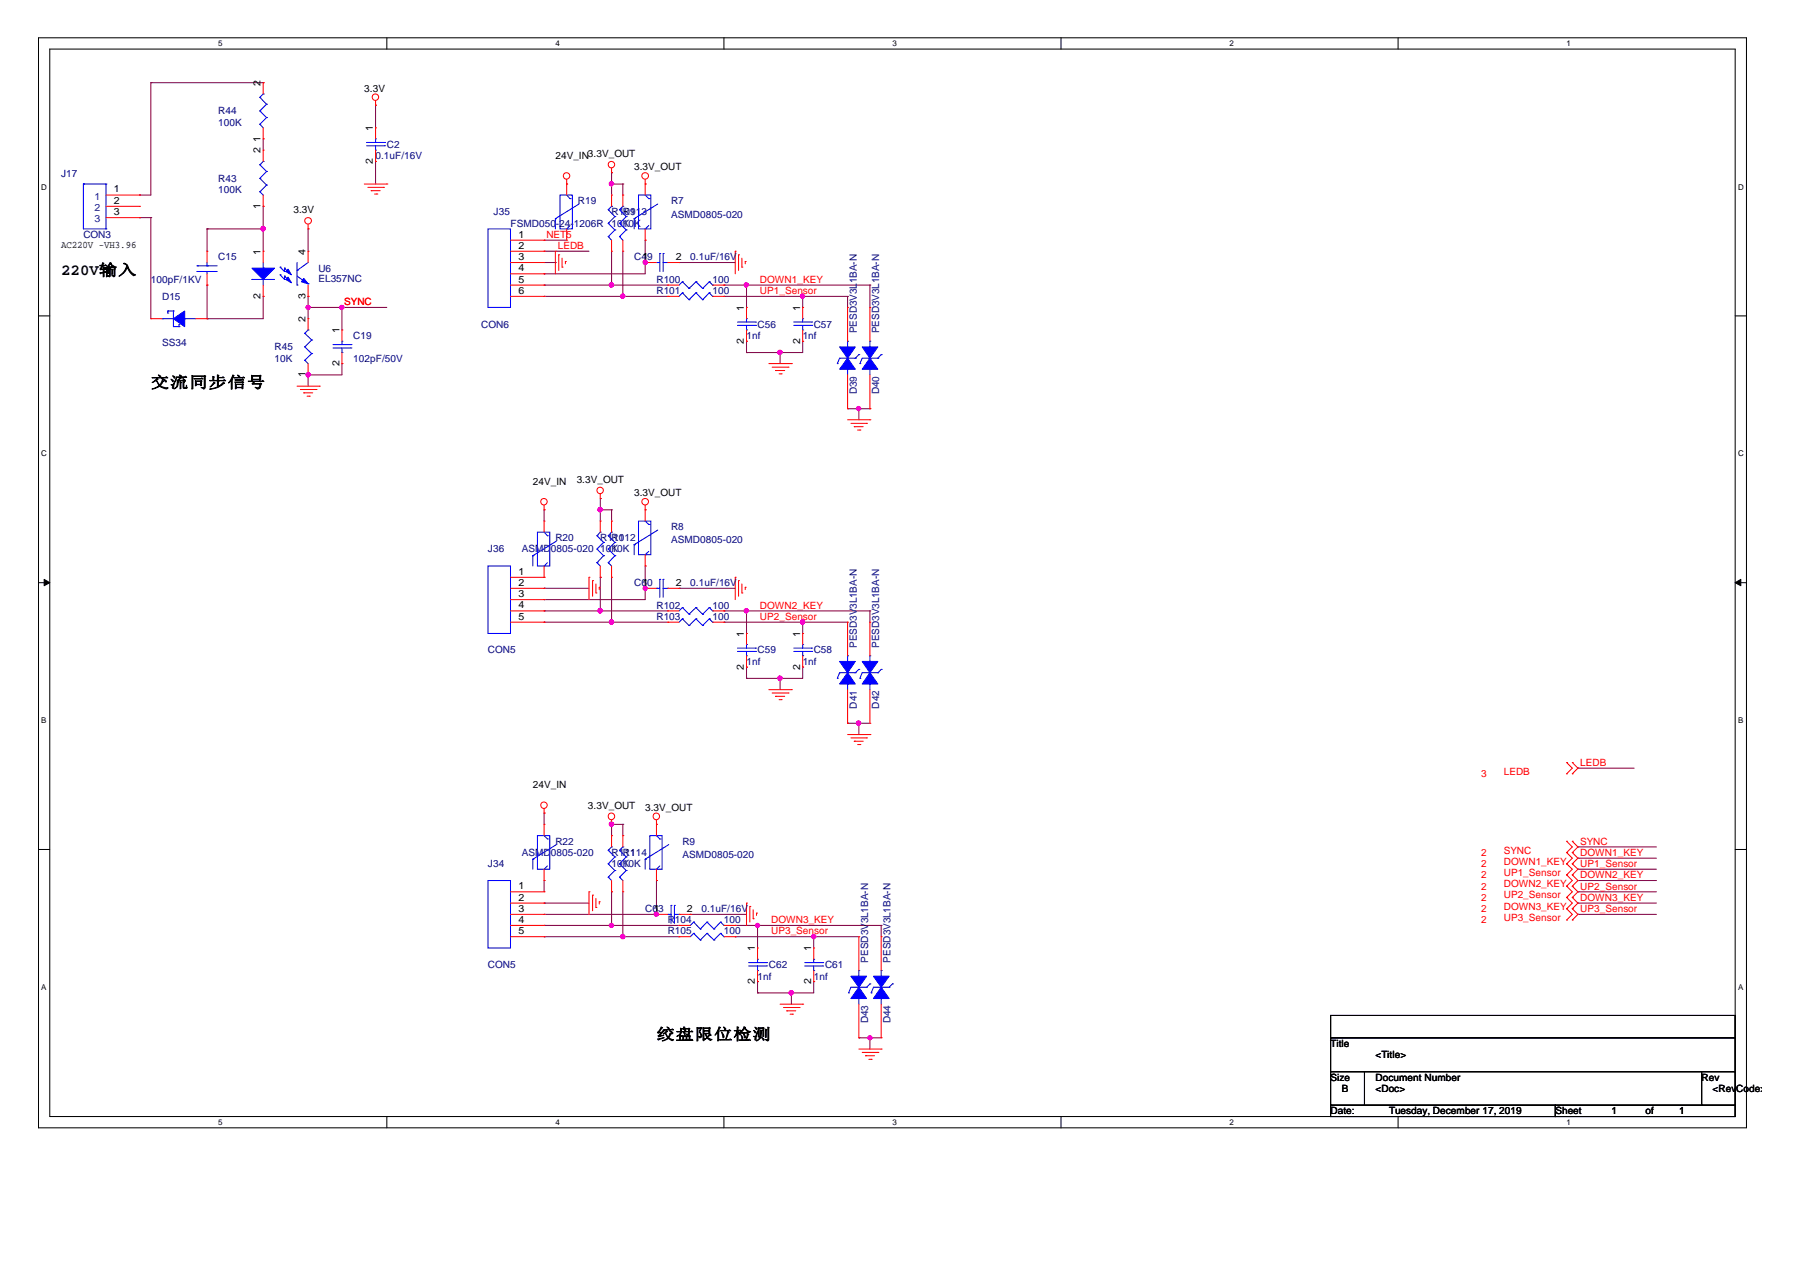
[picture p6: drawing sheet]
<svg xmlns="http://www.w3.org/2000/svg" width="297mm" height="210mm" viewBox="0 0 297 210" stroke-linecap="round" stroke-linejoin="round" font-family="sans-serif">
<path d="M6.3 6.2h281.9v179.9h-281.9zM8.2 8.1h278.1v176.1h-278.1z" fill="none" stroke="#000" stroke-width=".17"/>
<g fill="#fff">
<path d="M36 6.4h.7v1.5h-.7z"/>
<path d="M36 184.5h.7v1.4h-.7z"/>
</g>
<path d="M63.8 6.2v1.9M63.8 184.2v1.9" fill="none" stroke="#000" stroke-width=".17"/>
<g fill="#fff">
<path d="M91.7 6.4h.7v1.5h-.7z"/>
<path d="M91.7 184.5h.7v1.4h-.7z"/>
</g>
<path d="M119.5 6.2v1.9M119.5 184.2v1.9" fill="none" stroke="#000" stroke-width=".17"/>
<g fill="#fff">
<path d="M147.3 6.4h.7v1.5h-.7z"/>
<path d="M147.3 184.5h.7v1.4h-.7z"/>
</g>
<path d="M175.1 6.2v1.9M175.1 184.2v1.9" fill="none" stroke="#000" stroke-width=".17"/>
<g fill="#fff">
<path d="M202.9 6.4h.7v1.5h-.7z"/>
<path d="M202.9 184.5h.7v1.4h-.7z"/>
</g>
<path d="M230.7 6.2v1.9M230.7 184.2v1.9" fill="none" stroke="#000" stroke-width=".17"/>
<g fill="#fff">
<path d="M258.5 6.4h.7v1.5h-.7z"/>
<path d="M258.5 184.5h.7v1.4h-.7z"/>
<path d="M6.8 30.1h.9v1.5h-.9z"/>
<path d="M286.8 30.1h.9v1.5h-.9z"/>
<path d="M6.8 74.1h.9v1.5h-.9z"/>
<path d="M286.8 74.1h.9v1.5h-.9z"/>
</g>
<path d="M6.3 52.1h1.9M286.3 52.1h1.9" fill="none" stroke="#000" stroke-width=".17"/>
<g fill="#fff">
<path d="M6.8 118.2h.9v1.4h-.9z"/>
<path d="M286.8 118.2h.9v1.4h-.9z"/>
</g>
<path d="M6.3 96.2h1.9M286.3 96.2h1.9" fill="none" stroke="#000" stroke-width=".17"/>
<g fill="#000" stroke="#000" stroke-width=".17">
<path d="M7.3 95.6l.9 .6-.9 .5z" fill-rule="evenodd"/>
<path d="M286.3 96.2l1-.6v1.1z" fill-rule="evenodd"/>
</g>
<g fill="#fff">
<path d="M6.8 162.2h.8v1.5h-.8z"/>
<path d="M286.8 162.2h.8v1.5h-.8z"/>
</g>
<path d="M6.3 140.2h1.9M286.3 140.2h1.9M219.6 167.6h66.7v3.7h-66.7zM219.6 171.3h66.7v5.5h-66.7zM219.6 176.8h5.6v5.6h-5.6zM225.2 176.8h55.6v5.6h-55.6zM280.8 176.8h5.5v5.6h-5.5zM219.6 182.4h37.1v1.8h-37.1zM256.7 182.4h29.6v1.8h-29.6z" fill="none" stroke="#000" stroke-width=".17"/>
<g fill="none" stroke="#800040" stroke-width=".17">
<path d="M24.9 13.6h.1M24.9 13.6v18.6h-1.9M24.9 13.6h18.5M43.4 13.6h.1M62 17.4h.1M62 17.4v3.7M23 32.2h.1M23 35.9h.1M23 35.9h1.9M24.9 35.9h.1M24.9 35.9v16.7M34.2 37.8h.1"/>
<path d="M34.2 37.8h9.2M34.2 37.8v3.7M43.4 37.8h.1M43.4 34.1h.1M43.4 22.9h.1M43.4 22.9v1.9M43.4 34.1v7.4M50.8 37.8h.1M50.8 37.8v3.7M62 26.6h.1M62 26.6v3.8M89.8 39.6h.1"/>
<path d="M89.8 39.6h3.7M100.9 30.4h.1M100.9 28.5h.1M100.9 28.5v3.7M100.9 30.4h1.9M102.8 30.4h.1M102.8 30.4v1.8M106.5 39.6h.1M106.5 39.6v5.6h-16.7M34.2 47h.1M34.2 52.6h.1M34.2 47v5.6"/>
<path d="M43.4 48.9h.1M43.4 48.9v3.7h-9.2M50.8 50.7h.1M50.8 48.9h.1M50.8 48.9v3.7M50.8 50.7h13M56.4 50.7h.1M56.4 50.7v3.8M89.8 41.5h.1M89.8 47h.1M89.8 45.2h.1M89.8 48.9h.1"/>
<path d="M89.8 41.5h7.4M89.8 47h20.4M89.8 48.9h20.4M89.8 43.3h1.9M91.7 43.3h.1M100.9 47h.1M100.9 41.5v5.5M102.8 48.9h.1M102.8 41.5v7.4M106.5 43.3h.1M112.1 43.3h.1M112.1 43.3h9.2"/>
<path d="M119.5 48.9h.1M119.5 47h.1M119.5 47h24.1M119.5 48.9h20.4M123.2 47h.1M123.2 56.3h.1M123.2 58.2h.1M123.2 47v3.7M123.2 56.3v1.9M128.7 58.2h.1M128.7 58.2v1.8M132.5 48.9h.1"/>
<path d="M132.5 56.3h.1M132.5 48.9v1.8M132.5 56.3v1.9h-9.3M139.9 48.9h.1M139.9 48.9v1.8M143.6 47h.1M143.6 47v3.7M50.8 61.9h.1M50.8 61.9v1.8M56.4 60h.1M56.4 60v1.9h-5.6M139.9 67.5h3.7"/>
<path d="M141.7 67.5h.1M141.7 67.5v1.8M143.6 67.5h.1M89.8 98.9h.1M89.8 97.1h.1M89.8 84.1h.1M89.8 97.1h7.4M89.8 84.1v1.9M99.1 84.1h.1M99.1 95.3h.1M99.1 82.3h.1M99.1 82.3v3.7"/>
<path d="M99.1 95.3v5.5M99.1 84.1h1.8M100.9 84.1h.1M100.9 84.1v1.9M100.9 95.3v7.4M106.5 97.1h.1M106.5 93.4h.1M106.5 93.4v5.5h-16.7M112.1 97.1h.1M112.1 97.1h9.2M89.8 100.8h.1M89.8 102.7h.1"/>
<path d="M89.8 102.7h20.4M89.8 100.8h20.4M99.1 100.8h.1M100.9 102.7h.1M119.5 102.7h.1M119.5 100.8h.1M119.5 102.7h20.4M119.5 100.8h24.1M123.2 100.8h.1M123.2 110.1h.1M123.2 111.9h.1M123.2 100.8v3.7"/>
<path d="M123.2 110.1v1.8M128.7 111.9h.1M128.7 111.9v1.9M132.5 102.7h.1M132.5 110.1h.1M132.5 102.7v1.8M132.5 110.1v1.8h-9.3M139.9 119.4h.1M139.9 119.4h3.7M141.7 119.4h.1M141.7 119.4v1.8M143.6 100.8h.1"/>
<path d="M143.6 100.8v1.9M89.8 134.2h.1M89.8 134.2v1.8M100.9 136h.1M100.9 136v1.9M100.9 136h1.9M102.8 136h.1M102.8 136v1.9M260.4 139.8h.1M260.4 126.8h.1M260.4 139.8h12.9M260.4 126.8h9.3"/>
<path d="M89.8 150.9h.1M89.8 145.3h.1M89.8 149h.1M89.8 152.7h.1M89.8 154.6h.1M89.8 154.6h22.3M89.8 152.7h22.3M89.8 145.3v1.9M89.8 149h7.4M100.9 152.7h.1M100.9 147.2h.1M100.9 147.2v5.5"/>
<path d="M102.8 154.6h.1M102.8 147.2v7.4M108.3 145.3h.1M108.3 145.3v5.6h-18.5M113.9 150.9h.1M113.9 150.9h9.3M121.3 154.6h.1M121.3 152.7h.1M121.3 154.6h20.4M121.3 152.7h24.1M125 152.7h.1M125 152.7v3.7"/>
<path d="M134.3 154.6h.1M134.3 154.6v1.8M145.4 152.7h.1M145.4 152.7v1.9M260.4 141.6h.1M260.4 143.4h.1M260.4 145.3h.1M260.4 147.2h.1M260.4 149h.1M260.4 150.9h.1M260.4 150.9h12.9M260.4 149h12.9"/>
<path d="M260.4 141.6h12.9M260.4 143.4h12.9M260.4 145.3h12.9M260.4 147.2h12.9M125 162h.1M125 163.8h.1M125 162v1.8M130.6 163.8h.1M130.6 163.8v1.9M134.3 162h.1M134.3 162v1.8h-9.3M141.7 171.3h.1"/>
<path d="M141.7 171.3h3.7M143.6 171.3h.1M143.6 171.3v1.8"/>
</g>
<g fill="#f0f" stroke="#f0f" stroke-width=".17">
<circle cx="43.4" cy="37.7" r=".37"/>
<circle cx="56.4" cy="50.7" r=".36"/>
<circle cx="50.8" cy="61.8" r=".35"/>
<circle cx="50.8" cy="50.7" r=".34"/>
<circle cx="106.5" cy="97.1" r=".34"/>
<circle cx="132.4" cy="102.6" r=".35"/>
<circle cx="128.7" cy="111.9" r=".37"/>
<circle cx="123.1" cy="100.8" r=".35"/>
<circle cx="134.3" cy="154.5" r=".35"/>
<circle cx="130.6" cy="163.8" r=".37"/>
<circle cx="108.3" cy="150.8" r=".36"/>
<circle cx="125" cy="152.7" r=".34"/>
<circle cx="99" cy="84.1" r=".37"/>
<circle cx="99" cy="100.8" r=".37"/>
<circle cx="100.9" cy="152.7" r=".36"/>
<circle cx="100.9" cy="30.3" r=".36"/>
<circle cx="100.9" cy="47" r=".37"/>
<circle cx="106.5" cy="43.3" r=".35"/>
<circle cx="132.4" cy="48.9" r=".34"/>
<circle cx="128.7" cy="58.1" r=".36"/>
<circle cx="102.8" cy="48.9" r=".36"/>
<circle cx="123.1" cy="47" r=".35"/>
<circle cx="141.7" cy="67.4" r=".34"/>
<circle cx="141.7" cy="119.3" r=".35"/>
<circle cx="143.5" cy="171.2" r=".34"/>
<circle cx="100.9" cy="102.6" r=".37"/>
<circle cx="100.9" cy="136" r=".37"/>
<circle cx="102.8" cy="154.5" r=".37"/>
</g>
<g fill="none" stroke="#f00" stroke-width=".17">
<path d="M43.4 13.6h.1M43.4 13.6v1.9M62 17.4h.1M62 16.6v.8M17.5 32.2h5.5M17.5 34.1h5.5M17.5 35.9h5.5M23 32.2h.1M23 34.1h.1M23 35.9h.1M43.4 34.1h.1M43.4 24.8h.1"/>
<path d="M43.4 22.9h.1M43.4 21.1v1.8M43.4 24.8v1.8M43.4 32.2v1.9M50.8 37.8h.1M50.8 37v.8M60.1 30.4h3.7M60.7 30.9h2.6M61.3 31.5h.1M61.3 31.5h1.4M61.8 32h.4M62 21.1h.1"/>
<path d="M62 26.6h.1M62 21.1v1.8M62 24.8v1.8M62.2 32h.1M63.3 30.9h.1M63.8 30.4h.1M84.2 39.6h5.6M89.8 39.6h.1M93.5 30.4h.1M93.5 39.6h.1M93.5 29.6v2.6M93.5 37.8v1.8"/>
<path d="M100.9 28.5h.1M100.9 32.2h.1M100.9 27.7v.8M100.9 32.2v1.9M100.9 39.6v1.9M102.8 32.2h.1M102.8 32.2v1.9M102.8 39.6v1.9M106.5 30.4h.1M106.5 39.6h.1M106.5 29.6v2.6M106.5 37.8v1.8"/>
<path d="M24.9 52.6h.1M24.9 52.6h1.9M32.3 52.6h1.9M34.2 52.6h.1M34.2 47h.1M34.2 41.5h.1M34.2 41.5v1.8M34.2 45.2v1.8M43.4 41.5h.1M43.4 48.9h.1M43.4 41.5v1.8M43.4 47v1.9"/>
<path d="M50.8 41.5h.1M50.8 48.9h.1M50.8 52.6h.1M50.8 41.5v1.8M50.8 47v1.9M50.8 52.6v1.9M56.4 54.5h.1M56.4 54.5v1.8M56.4 58.2v1.8M84.2 48.9h5.6M84.2 47h5.6M84.2 43.3h5.6"/>
<path d="M84.2 41.5h5.6M84.2 45.2h5.6M89.8 41.5h.1M89.8 43.3h.1M89.8 45.2h.1M89.8 47h.1M89.8 48.9h.1M91.7 41.5h.1M91.7 41.5v3.7M92.2 42.1h.1M92.2 42.1v2.5M92.8 44.1h.1"/>
<path d="M92.8 42.6v1.5M93.3 43.2h.1M93.3 43.2v.3M100.9 41.5h.1M102.8 41.5h.1M106.5 43.3h.1M106.5 43.3h1.8M110.2 48.9h.1M110.2 47h.1M110.2 48.9h1.9M110.2 47h1.9M110.2 43.3h1.9"/>
<path d="M112.1 43.3h.1M117.6 48.9h1.9M117.6 47h1.9M119.5 48.9h.1M119.5 47h.1M121.3 41.5h.1M121.3 41.5v3.7M121.9 42.1h.1M121.9 42.1v2.5M122.4 44.1h.1M122.4 42.6v1.5M123 43.2h.1"/>
<path d="M123 43.2v.3M123.2 50.7h.1M123.2 56.3h.1M123.2 50.7v1.9M123.2 54.5v1.8M132.5 50.7h.1M132.5 56.3h.1M132.5 50.7v1.9M132.5 54.5v1.8M139.9 50.7h.1M139.9 50.7v5.6M143.6 50.7h.1"/>
<path d="M143.6 50.7v5.6M49 63.7h3.7M49.6 64.3h2.6M50.1 64.8h.1M50.1 64.8h1.5M50.7 65.4h.4M50.8 61.9h.1M50.8 60v1.9M51.1 65.4h.1M52.2 64.3h.1M52.7 63.7h.1M56.4 60h.1"/>
<path d="M126.9 60h3.7M127.4 60.6h2.6M128 61.1h.1M128 61.1h1.5M128.6 61.7h.3M128.9 61.7h.1M130 60.6h.1M130.6 60h.1M139.9 67.5h.1M139.9 69.3h3.7M139.9 61.9v5.6M140.4 69.9h2.6"/>
<path d="M141 70.4h.1M141 70.4h1.5M141.5 71h.4M141.9 71h.1M143 69.9h.1M143.6 69.3h.1M143.6 67.5h.1M143.6 61.9v5.6M84.2 95.3h5.6M84.2 97.1h5.6M84.2 98.9h5.6M89.8 84.1h.1"/>
<path d="M89.8 95.3h.1M89.8 97.1h.1M89.8 98.9h.1M89.8 86h.1M89.8 83.4v.7M89.8 86v1.8M89.8 93.4v1.9M97.2 95.3h.1M97.2 95.3v3.6M97.8 95.8h.1M97.8 95.8v2.6M98.3 97.8h.1"/>
<path d="M98.3 96.4v1.4M98.9 96.9h.1M98.9 96.9v.4M99.1 82.3h.1M99.1 95.3h.1M99.1 86h.1M99.1 81.5v.8M99.1 86v1.8M99.1 93.4v1.9M100.9 95.3h.1M100.9 86h.1M100.9 86v1.8"/>
<path d="M100.9 93.4v1.9M106.5 84.1h.1M106.5 93.4h.1M106.5 97.1h.1M106.5 83.4v2.6M106.5 91.5v1.9M106.5 97.1h1.8M110.2 97.1h1.9M112.1 97.1h.1M121.3 95.3h.1M121.3 95.3v3.6M121.9 95.8h.1"/>
<path d="M121.9 95.8v2.6M122.4 97.8h.1M122.4 96.4v1.4M123 96.9h.1M123 96.9v.4M84.2 102.7h5.6M84.2 100.8h5.6M89.8 100.8h.1M89.8 102.7h.1M110.2 102.7h.1M110.2 100.8h.1M110.2 102.7h1.9"/>
<path d="M110.2 100.8h1.9M117.6 102.7h1.9M117.6 100.8h1.9M119.5 102.7h.1M119.5 100.8h.1M123.2 104.5h.1M123.2 110.1h.1M123.2 104.5v1.9M123.2 108.2v1.9M126.9 113.8h3.7M127.4 114.4h2.6M128 114.9h.1"/>
<path d="M128 114.9h1.5M128.6 115.5h.3M128.9 115.5h.1M130 114.4h.1M130.6 113.8h.1M132.5 104.5h.1M132.5 110.1h.1M132.5 104.5v1.9M132.5 108.2v1.9M139.9 119.4h.1M139.9 102.7h.1M139.9 102.7v5.5"/>
<path d="M139.9 113.8v5.6M143.6 119.4h.1M143.6 102.7h.1M143.6 102.7v5.5M143.6 113.8v5.6M89.8 134.2h.1M89.8 136h.1M89.8 133.4v.8M89.8 136v1.9M100.9 136h.1M100.9 137.9h.1M100.9 135.3v.7"/>
<path d="M100.9 137.9v1.9M102.8 137.9h.1M102.8 137.9v1.9M108.3 136h.1M108.3 135.3v2.6M139.9 121.2h3.7M140.4 121.8h2.6M141 122.3h.1M141 122.3h1.5M141.5 122.9h.4M141.9 122.9h.1M143 121.8h.1"/>
<path d="M143.6 121.2h.1M258.5 138.8h.1M258.5 127.7h.1M258.5 125.8h.1M258.5 138.8l1 1-1 .9M258.5 125.8l1 1-1 .9M259.5 138.8h.1M259.5 125.8h.1M259.5 127.7h.1M259.5 138.8l.9 1-.9 .9M259.5 125.8l.9 1-.9 .9M84.2 154.6h5.6"/>
<path d="M84.2 152.7h5.6M84.2 150.9h5.6M84.2 147.2h5.6M84.2 149h5.6M89.8 145.3h.1M89.8 147.2h.1M89.8 149h.1M89.8 150.9h.1M89.8 152.7h.1M89.8 154.6h.1M89.8 143.4v1.9M97.2 147.2h.1"/>
<path d="M97.2 147.2v3.7M97.8 147.7h.1M97.8 147.7v2.6M98.3 149.7h.1M98.3 148.3v1.4M98.9 148.8h.1M98.9 148.8v.4M100.9 147.2h.1M100.9 145.3v1.9M102.8 147.2h.1M102.8 145.3v1.9M108.3 145.3h.1"/>
<path d="M108.3 150.9h.1M108.3 143.4v1.9M108.3 150.9h1.9M112.1 154.6h.1M112.1 152.7h.1M112.1 154.6h1.8M112.1 152.7h1.8M112.1 150.9h1.8M113.9 150.9h.1M119.5 154.6h1.8M119.5 152.7h1.8M121.3 154.6h.1"/>
<path d="M121.3 152.7h.1M123.2 149h.1M123.2 149v3.7M123.7 149.6h.1M123.7 149.6v2.6M124.3 151.6h.1M124.3 150.1v1.5M124.8 150.7h.1M124.8 150.7v.4M125 156.4h.1M125 156.4v1.9M134.3 156.4h.1"/>
<path d="M134.3 156.4v1.9M141.7 154.6h.1M141.7 154.6v5.6M145.4 154.6h.1M145.4 154.6v5.6M258.5 140.7h.1M258.5 142.6h.1M258.5 144.4h.1M258.5 146.2h.1M258.5 148.1h.1M258.5 150h.1M258.5 151.8h.1"/>
<path d="M258.5 140.7l1 .9-1 1M258.5 142.6l1 .8-1 1M258.5 144.4l1 .9-1 .9M258.5 146.2l1 1-1 .9M258.5 148.1l1 .9-1 1M258.5 150l1 .9-1 .9M259.5 140.7h.1M259.5 142.6h.1M259.5 144.4h.1M259.5 146.2h.1M259.5 148.1h.1M259.5 150h.1"/>
<path d="M259.5 151.8h.1M259.5 140.7l.9 .9-.9 1M259.5 142.6l.9 .8-.9 1M259.5 144.4l.9 .9-.9 .9M259.5 146.2l.9 1-.9 .9M259.5 148.1l.9 .9-.9 1M259.5 150l.9 .9-.9 .9M125 162h.1M125 160.2v1.8M128.7 165.7h3.8M129.3 166.3h2.6M129.8 166.8h.1"/>
<path d="M129.8 166.8h1.5M130.4 167.4h.4M130.8 167.4h.1M131.9 166.3h.1M132.5 165.7h.1M134.3 162h.1M134.3 160.2v1.8M141.7 171.3h.1M141.7 173.1h3.7M141.7 165.7v5.6M142.3 173.7h2.6M142.8 174.2h.1"/>
<path d="M142.8 174.2h1.5M143.4 174.8h.4M143.8 174.8h.1M144.9 173.7h.1M145.4 173.1h.1M145.4 171.3h.1M145.4 165.7v5.6"/>
<circle cx="61.9" cy="16" r=".54"/>
<circle cx="50.8" cy="36.4" r=".55"/>
<circle cx="93.5" cy="29" r=".54"/>
<circle cx="100.9" cy="27.2" r=".54"/>
<circle cx="106.5" cy="29" r=".55"/>
<circle cx="89.8" cy="82.8" r=".54"/>
<circle cx="99" cy="80.9" r=".54"/>
<circle cx="106.5" cy="82.8" r=".55"/>
<circle cx="89.8" cy="132.9" r=".54"/>
<circle cx="100.9" cy="134.7" r=".55"/>
<circle cx="108.3" cy="134.7" r=".55"/>
</g>
<g fill="none" stroke="#00f" stroke-width=".17">
<path d="M42.9 18.3h.1M42.9 16.1h.1M42.9 18.3l1.1 1.1M42.9 16.1l1.1 1.1M43.4 15.5h.1M43.4 15.5l-.5 .6M44 19.4h.1M44 17.2h.1M44 19.4l-1.1 1.1M44 17.2l-1.1 1.1M13.8 30.4h.1M13.8 30.4h3.7"/>
<path d="M13.8 30.4v7.4h3.7M17.5 37.8h.1M17.5 30.4h.1M17.5 30.4v7.4M42.9 31.6h.1M42.9 29.4h.1M42.9 27.2h.1M42.9 20.5h.1M42.9 31.6l.5 .6M42.9 29.4l1.1 1.1M42.9 27.2l1.1 1.1M42.9 20.5l.5 .6"/>
<path d="M43.4 26.6h.1M43.4 26.6l-.5 .6M44 30.5h.1M44 28.3h.1M44 30.5l-1.1 1.1M44 28.3l-1.1 1.1M60.5 23.5h3M60.5 24.1h3M62 24.8h.1M62 22.9h.1M62 22.9v.6M62 24.1v.7"/>
<path d="M63.5 23.5h.1M63.5 24.1h.1M80.5 37.8h3.7v12.9h-3.7zM91.7 36.1h.1M91.7 36.1v1.7M92.4 32.2h2v5.6h-2zM93.5 37.8h.1M93.5 32.2l.6 .6M94.1 32.8h.1M94.1 37.2l-.6 .6M95.5 33.7l-3.8 2.4M100.4 39h.1"/>
<path d="M100.4 36.8h.1M100.4 34.6h.1M100.4 39l.5 .6M100.4 36.8l1.1 1.1M100.4 34.6l1.1 1.1M100.9 34.1h.1M100.9 34.1l-.5 .5M101.5 37.9h.1M101.5 35.7h.1M101.5 37.9l-1.1 1.1M101.5 35.7l-1.1 1.1M102.2 39h.1"/>
<path d="M102.2 36.8h.1M102.2 34.6h.1M102.2 39l.6 .6M102.2 36.8l1.1 1.1M102.2 34.6l1.1 1.1M102.8 34.1h.1M102.8 34.1l-.6 .5M103.3 37.9h.1M103.3 35.7h.1M103.3 37.9l-1.1 1.1M103.3 35.7l-1.1 1.1M104.6 36.1h.1"/>
<path d="M104.6 36.1v1.7M105.4 32.2h2v5.6h-2zM106.5 37.8h.1M106.5 32.2l.6 .6M107.1 32.8h.1M107.1 37.2l-.6 .6M108.5 33.7l-3.9 2.4M26.8 52.6h.1M26.8 52.6h1.8M27.7 51.3h.1M27.7 51.7h.1M27.7 51.3h.9"/>
<path d="M27.7 51.3v.4M28.6 51.3h.1M28.6 51.3v2.6h.9M29.5 53.9h.1M29.5 53.5h.1M29.5 53.5v.4M30.5 52.6h.1M30.5 52.6h1.8M32.5 43.9h.1M32.5 44.8h.1M32.5 43.9h3.4M32.5 44.8h3.4"/>
<path d="M34.2 44.8h.1M34.2 43.9h.1M34.2 43.3v.6M34.2 44.8v.4M41.6 46.1h.1M41.6 46.1h3.7M43.4 46.1h.1M43.4 44.3h.1M43.4 43.3v1M43.4 46.1v.9M46.2 45.4h.1M46.2 44.1h.1"/>
<path d="M46.2 45.4l.7 .7M46.2 44.1l.7 .7M46.9 46.1h.1M46.9 45.6h.1M46.9 44.8h.1M46.9 44.3h.1M46.9 44.3v.5M46.9 45.6v.5M46.9 45.6l.8 .7M46.9 44.3l.8 .7M49 47h.1M49 44.6h.1"/>
<path d="M49 43.3v3.7M49 45.6l1.8 1.2M50.3 59.5h.1M50.3 57.2h.1M50.3 55h.1M50.3 59.5l.5 .5M50.3 57.2l1.1 1.1M50.3 55l1.1 1.1M50.8 46.8h.1M50.8 54.5h.1M50.8 43.3l-1.8 1.3M50.8 54.5l-.5 .5"/>
<path d="M51.4 58.3h.1M51.4 56.1h.1M51.4 58.3l-1.1 1.2M51.4 56.1l-1.1 1.1M54.9 56.9h3M54.9 57.4h3M56.4 58.2h.1M56.4 56.3h.1M56.4 56.3v.6M56.4 57.4v.8M57.9 56.9h.1M57.9 57.4h.1"/>
<path d="M108.3 43.3h.1M108.3 43.3h.6M108.9 41.8h.1M108.9 41.8v3M109.4 41.8h.1M109.4 41.8v3M109.4 43.3h.8M110.2 43.3h.1M112.6 48.3h.1M112.6 46.5h.1M112.6 48.3l-.5 .6M112.6 48.3l1.1 1.2"/>
<path d="M112.6 46.5l-.5 .5M112.6 46.5l1.1 1.1M113.7 49.5h.1M113.7 47.6h.1M114.9 48.3h.1M114.9 46.5h.1M114.9 48.3l-1.2 1.2M114.9 48.3l1.1 1.2M114.9 46.5l-1.2 1.1M114.9 46.5l1.1 1.1M116 49.5h.1M116 47.6h.1"/>
<path d="M117.1 48.3h.1M117.1 46.5h.1M117.1 48.3l-1.1 1.2M117.1 48.3l.5 .6M117.1 46.5l-1.1 1.1M117.1 46.5l.5 .5M117.6 48.9h.1M117.6 47h.1M121.7 53.1h3M121.7 53.7h3M123.2 54.5h.1M123.2 52.6h.1"/>
<path d="M123.2 52.6v.5M123.2 53.7v.8M124.7 53.1h.1M124.7 53.7h.1M131 53.1h2.9M131 53.7h2.9M132.5 54.5h.1M132.5 52.6h.1M132.5 52.6v.5M132.5 53.7v.8M133.9 53.1h.1M133.9 53.7h.1"/>
<path d="M139.9 56.3h.1M139.9 56.3v.9M141.1 59.1h.1M141.1 59.1h-2.5l-.4 .9M141.7 58.5h.1M141.7 58.5l-.6 .6M143.6 56.3h.1M143.6 56.3v.9M144.9 59.1h.1M144.9 59.1h-2.6l-.4 .9M145.4 58.5h.1M145.4 58.5l-.5 .6"/>
<path d="M138.2 60h.1M139.9 60.9h.1M139.9 60.9v1M141.9 60h.1M143.6 60.9h.1M143.6 60.9v1M80.5 93.4h3.7v11.1h-3.7zM87.9 91.7h.1M87.9 91.7v1.7M88.7 87.8h2v5.6h-2zM89.8 93.4h.1M89.8 87.8l.5 .6"/>
<path d="M90.3 88.4h.1M90.3 92.9l-.5 .5M91.8 89.3l-3.9 2.4M98.5 92.9h.1M98.5 90.6h.1M98.5 88.4h.1M98.5 92.9l.6 .5M98.5 90.6l1.1 1.1M98.5 88.4l1.1 1.1M99.1 87.8h.1M99.1 87.8l-.6 .6M99.6 91.7h.1"/>
<path d="M99.6 89.5h.1M99.6 91.7l-1.1 1.2M99.6 89.5l-1.1 1.1M100.4 92.9h.1M100.4 90.6h.1M100.4 88.4h.1M100.4 92.9l.5 .5M100.4 90.6l1.1 1.1M100.4 88.4l1.1 1.1M100.9 87.8h.1M100.9 87.8l-.5 .6M101.5 91.7h.1"/>
<path d="M101.5 89.5h.1M101.5 91.7l-1.1 1.2M101.5 89.5l-1.1 1.1M104.6 89.9h.1M104.6 89.9v1.6M105.4 86h2v5.5h-2zM106.5 91.5h.1M106.5 86l.6 .5M107.1 86.5h.1M107.1 91l-.6 .5M108.3 97.1h.1M108.3 97.1h.6"/>
<path d="M108.5 87.5l-3.9 2.4M108.9 95.6h.1M108.9 95.6v3M109.4 95.6h.1M109.4 97.1h.8M109.4 95.6v3M110.2 97.1h.1M112.6 102.1h.1M112.6 100.3h.1M112.6 102.1l-.5 .6M112.6 102.1l1.1 1.1M112.6 100.3l-.5 .5"/>
<path d="M112.6 100.3l1.1 1.1M113.7 103.2h.1M113.7 101.4h.1M114.9 102.1h.1M114.9 100.3h.1M114.9 102.1l-1.2 1.1M114.9 102.1l1.1 1.1M114.9 100.3l-1.2 1.1M114.9 100.3l1.1 1.1M116 103.2h.1M116 101.4h.1M117.1 102.1h.1"/>
<path d="M117.1 100.3h.1M117.1 102.1l-1.1 1.1M117.1 102.1l.5 .6M117.1 100.3l-1.1 1.1M117.1 100.3l.5 .5M117.6 102.7h.1M117.6 100.8h.1M121.7 106.9h3M121.7 107.5h3M123.2 108.2h.1M123.2 106.4h.1M123.2 106.4v.5"/>
<path d="M123.2 107.5v.7M124.7 106.9h.1M124.7 107.5h.1M131 106.9h2.9M131 107.5h2.9M132.5 108.2h.1M132.5 106.4h.1M132.5 106.4v.5M132.5 107.5v.7M133.9 106.9h.1M133.9 107.5h.1M138.2 111.9h.1"/>
<path d="M139.9 112.9h.1M139.9 108.2h.1M139.9 108.2v.9M139.9 112.9v.9M141.1 111h.1M141.1 111h-2.5l-.4 .9M141.7 110.5h.1M141.7 110.5l-.6 .5M141.9 111.9h.1M143.6 112.9h.1M143.6 108.2h.1M143.6 108.2v.9"/>
<path d="M143.6 112.9v.9M144.9 111h.1M144.9 111h-2.6l-.4 .9M145.4 110.5h.1M145.4 110.5l-.5 .5M88.7 137.9h2v5.5h-2zM89.8 137.9l.5 .5M90.3 138.4h.1M91.8 139.4l-3.9 2.4M100.9 139.8h.1M100.9 139.8l-.5 .5M102.8 139.8h.1"/>
<path d="M102.8 139.8l-.6 .5M107.2 137.9h2.1v5.5h-2.1zM108.3 137.9l.6 .5M108.9 138.4h.1M110.4 139.4l-3.9 2.4M80.5 145.3h3.7v11.1h-3.7zM87.9 141.8h.1M87.9 141.8v1.6M89.8 143.4h.1M90.3 142.9l-.5 .5M100.4 144.8h.1M100.4 142.6h.1"/>
<path d="M100.4 140.3h.1M100.4 144.8l.5 .5M100.4 142.6l1.1 1.1M100.4 140.3l1.1 1.1M101.5 143.7h.1M101.5 141.4h.1M101.5 143.7l-1.1 1.1M101.5 141.4l-1.1 1.2M102.2 144.8h.1M102.2 142.6h.1M102.2 140.3h.1M102.2 144.8l.6 .5"/>
<path d="M102.2 142.6l1.1 1.1M102.2 140.3l1.1 1.1M103.3 143.7h.1M103.3 141.4h.1M103.3 143.7l-1.1 1.1M103.3 141.4l-1.1 1.2M106.5 141.8h.1M106.5 141.8v1.6M108.3 143.4h.1M108.9 142.9l-.6 .5M110.2 150.9h.1M110.2 150.9h.5"/>
<path d="M110.7 149.4h.1M110.7 149.4v3M111.3 149.4h.1M111.3 150.9h.8M111.3 149.4v3M112.1 150.9h.1M114.5 154h.1M114.5 152.2h.1M114.5 154l-.6 .6M114.5 154l1.1 1.1M114.5 152.2l-.6 .5M114.5 152.2l1.1 1.1"/>
<path d="M115.6 155.1h.1M115.6 153.3h.1M116.7 154h.1M116.7 152.2h.1M116.7 154l-1.1 1.1M116.7 154l1.1 1.1M116.7 152.2l-1.1 1.1M116.7 152.2l1.1 1.1M117.8 155.1h.1M117.8 153.3h.1M118.9 154h.1M118.9 152.2h.1"/>
<path d="M118.9 154l-1.1 1.1M118.9 154l.6 .6M118.9 152.2l-1.1 1.1M118.9 152.2l.6 .5M119.5 154.6h.1M119.5 152.7h.1M123.5 158.8h3M123.5 159.4h3M125 158.3h.1M125 158.3v.5M125 159.4v.8M126.5 158.8h.1"/>
<path d="M126.5 159.4h.1M132.8 158.8h3M132.8 159.4h3M134.3 158.3h.1M134.3 158.3v.5M134.3 159.4v.8M135.8 158.8h.1M135.8 159.4h.1M125 160.2h.1M134.3 160.2h.1M140 163.8h.1M141.7 164.8h.1"/>
<path d="M141.7 160.2h.1M141.7 160.2v.9M141.7 164.8v.9M143 162.9h.1M143 162.9h-2.6l-.4 .9M143.6 162.4h.1M143.6 162.4l-.6 .5M143.8 163.8h.1M145.4 164.8h.1M145.4 160.2h.1M145.4 160.2v.9M145.4 164.8v.9"/>
<path d="M146.7 162.9h.1M146.7 162.9h-2.6l-.3 .9M147.3 162.4h.1M147.3 162.4l-.6 .5"/>
</g>
<g fill="#00f" stroke="#00f" stroke-width=".17">
<path d="M41.6 44.3h3.7l-1.9 1.8z" fill-rule="evenodd"/>
<path d="M50.1 45.9l.7 .9-1.1-.3z" fill-rule="evenodd"/>
<path d="M47.2 46.1l.3-.4 .6 1z" fill-rule="evenodd"/>
<path d="M47.2 44.8l.3-.4 .6 1z" fill-rule="evenodd"/>
<path d="M139.9 59.1l1.2 1.8h-2.5z" fill-rule="evenodd"/>
<path d="M138.6 57.2h2.5l-1.2 1.9z" fill-rule="evenodd"/>
<path d="M145.4 162.9l1.3 1.9h-2.6z" fill-rule="evenodd"/>
<path d="M144.1 161.1h2.6l-1.3 1.8z" fill-rule="evenodd"/>
<path d="M141.7 162.9l1.3 1.9h-2.6z" fill-rule="evenodd"/>
<path d="M140.4 161.1h2.6l-1.3 1.8z" fill-rule="evenodd"/>
<path d="M143.6 111l1.3 1.9h-2.6z" fill-rule="evenodd"/>
<path d="M142.3 109.1h2.6l-1.3 1.9z" fill-rule="evenodd"/>
<path d="M139.9 111l1.2 1.9h-2.5z" fill-rule="evenodd"/>
<path d="M138.6 109.1h2.5l-1.2 1.9z" fill-rule="evenodd"/>
<path d="M143.6 59.1l1.3 1.8h-2.6z" fill-rule="evenodd"/>
<path d="M142.3 57.2h2.6l-1.3 1.9z" fill-rule="evenodd"/>
<path d="M28.6 52.6l1.9-1.3v2.6z" fill-rule="evenodd"/>
</g>
<g font-size="2.6">
<text x="10.1" y="45.4">220V输入</text>
<text x="24.9" y="64">交流同步信号</text>
<text x="108.3" y="171.5">绞盘限位检测</text>
</g>
<g font-size="1.7">
<text x="43" y="14.2" transform="rotate(-90 43 14.2)">2</text>
<text x="60.1" y="15.1">3.3V</text>
<text x="43" y="23.4" transform="rotate(-90 43 23.4)">1</text>
<text x="61.6" y="21.6" transform="rotate(-90 61.6 21.6)">1</text>
<text x="43" y="25.3" transform="rotate(-90 43 25.3)">2</text>
<text x="61.6" y="27.1" transform="rotate(-90 61.6 27.1)">2</text>
<text x="91.7" y="26.3">24V_IN3.3V_OUT</text>
<text x="104.6" y="28.1">3.3V_OUT</text>
<text x="18.8" y="31.8">1</text>
<text x="18.8" y="33.6">2</text>
<text x="18.8" y="35.5">3</text>
<text x="43" y="34.5" transform="rotate(-90 43 34.5)">1</text>
<text x="48.4" y="35.2">3.3V</text>
<text x="10.1" y="41">AC220V -VH3.96</text>
<text x="85.6" y="39.2">1</text>
<text x="85.6" y="41">2</text>
<text x="43" y="42" transform="rotate(-90 43 42)">1</text>
<text x="50.4" y="42" transform="rotate(-90 50.4 42)">4</text>
<text x="85.6" y="42.9">3</text>
<text x="85.6" y="44.8">4</text>
<text x="85.6" y="46.6">5</text>
<text x="106" y="42.9">1</text>
<text x="111.5" y="42.9">2</text>
<text x="43" y="49.3" transform="rotate(-90 43 49.3)">2</text>
<text x="50.4" y="53.1" transform="rotate(-90 50.4 53.1)">2</text>
<text x="50.4" y="49.3" transform="rotate(-90 50.4 49.3)">3</text>
<text x="85.6" y="48.5">6</text>
<text x="122.8" y="51.3" transform="rotate(-90 122.8 51.3)">1</text>
<text x="132" y="51.3" transform="rotate(-90 132 51.3)">1</text>
<text x="56" y="55" transform="rotate(-90 56 55)">1</text>
<text x="122.8" y="56.7" transform="rotate(-90 122.8 56.7)">2</text>
<text x="132" y="56.7" transform="rotate(-90 132 56.7)">2</text>
<text x="50.4" y="62.3" transform="rotate(-90 50.4 62.3)">1</text>
<text x="56" y="60.5" transform="rotate(-90 56 60.5)">2</text>
<text x="87.9" y="80">24V_IN</text>
<text x="95.2" y="79.7">3.3V_OUT</text>
<text x="104.6" y="81.9">3.3V_OUT</text>
<text x="85.6" y="94.8">1</text>
<text x="85.6" y="96.7">2</text>
<text x="85.6" y="98.5">3</text>
<text x="85.6" y="100.4">4</text>
<text x="106" y="96.7">1</text>
<text x="111.5" y="96.7">2</text>
<text x="85.6" y="102.2">5</text>
<text x="122.8" y="105" transform="rotate(-90 122.8 105)">1</text>
<text x="132" y="105" transform="rotate(-90 132 105)">1</text>
<text x="122.8" y="110.5" transform="rotate(-90 122.8 110.5)">2</text>
<text x="132" y="110.5" transform="rotate(-90 132 110.5)">2</text>
<text x="87.9" y="130.1">24V_IN</text>
<text x="97" y="133.4">3.3V_OUT</text>
<text x="106.5" y="133.8">3.3V_OUT</text>
<text x="85.6" y="146.7">1</text>
<text x="85.6" y="148.6">2</text>
<text x="85.6" y="150.5">3</text>
<text x="85.6" y="152.3">4</text>
<text x="85.6" y="154.1">5</text>
<text x="107.9" y="150.5">1</text>
<text x="113.4" y="150.5">2</text>
<text x="124.6" y="157" transform="rotate(-90 124.6 157)">1</text>
<text x="133.9" y="157" transform="rotate(-90 133.9 157)">1</text>
<text x="124.6" y="162.4" transform="rotate(-90 124.6 162.4)">2</text>
<text x="133.9" y="162.4" transform="rotate(-90 133.9 162.4)">2</text>
<text x="219.6" y="172.7">Title</text>
<text x="219.6" y="178.3">Size</text>
<text x="227" y="178.3">Document Number</text>
<text x="227" y="174.6">&lt;Title&gt;</text>
<text x="280.8" y="178.3">Rev</text>
<text x="219.6" y="183.9">Date:</text>
<text x="221.4" y="180.2">B</text>
<text x="227" y="180.2">&lt;Doc&gt;</text>
<text x="229.2" y="183.9">Tuesday, December 17, 2019</text>
<text x="256.7" y="183.9">Sheet</text>
<text x="265.9" y="183.9">1</text>
<text x="271.5" y="183.9">of</text>
<text x="277.1" y="183.9">1</text>
<text x="282.6" y="180.2">&lt;Rev</text>
<text x="286.5" y="180.2">Code&gt;</text>
</g>
<g font-size="1.7" fill="#000080">
<text x="36" y="18.9">R44</text>
<text x="36" y="20.7">100K</text>
<text x="10.1" y="29.2">J17</text>
<text x="36" y="30">R43</text>
<text x="62" y="26.3">0.1uF/16V</text>
<text x="63.8" y="24.4">C2</text>
<text x="36" y="31.8">100K</text>
<text x="81.4" y="35.5">J35</text>
<text x="95.4" y="33.7">R19</text>
<text x="100.9" y="35.5">R109</text>
<text x="102.8" y="35.5">R113</text>
<text x="110.7" y="33.7">R7</text>
<text x="110.7" y="35.9">ASMD0805-020</text>
<text x="13.8" y="39.3">CON3</text>
<text x="84.2" y="37.4">FSMD050-24-</text>
<text x="94.7" y="37.4">1206R</text>
<text x="100.9" y="37.4">10K</text>
<text x="102.8" y="37.4">10K</text>
<text x="24.9" y="46.7">100pF/1KV</text>
<text x="36" y="42.9">C15</text>
<text x="52.5" y="44.8">U6</text>
<text x="52.5" y="46.5">EL357NC</text>
<text x="104.6" y="42.9">C49</text>
<text x="108.3" y="46.7">R100</text>
<text x="113.9" y="42.9">0.1uF/16V</text>
<text x="117.6" y="46.7">100</text>
<text x="26.8" y="49.5">D15</text>
<text x="108.3" y="48.5">R101</text>
<text x="117.6" y="48.5">100</text>
<text x="26.8" y="57">SS34</text>
<text x="45.3" y="57.8">R45</text>
<text x="45.3" y="59.7">10K</text>
<text x="58.3" y="55.9">C19</text>
<text x="58.3" y="59.7">102pF/50V</text>
<text x="79.4" y="54.1">CON6</text>
<text x="123.2" y="55.9">1nf</text>
<text x="125" y="54.1">C56</text>
<text x="132.5" y="55.9">1nf</text>
<text x="134.3" y="54.1">C57</text>
<text x="141.4" y="55" transform="rotate(-90 141.4 55)">PESD3V3L1BA-N</text>
<text x="145.1" y="55" transform="rotate(-90 145.1 55)">PESD3V3L1BA-N</text>
<text x="141.4" y="65" transform="rotate(-90 141.4 65)">D39</text>
<text x="145.1" y="65" transform="rotate(-90 145.1 65)">D40</text>
<text x="91.7" y="89.3">R20</text>
<text x="99.1" y="89.3">R110</text>
<text x="100.9" y="89.3">R112</text>
<text x="110.7" y="87.5">R8</text>
<text x="110.7" y="89.7">ASMD0805-020</text>
<text x="80.5" y="91.2">J36</text>
<text x="86.1" y="91.2">ASMD</text>
<text x="90.9" y="91.2">0805-020</text>
<text x="99.1" y="91.2">10K</text>
<text x="100.9" y="91.2">10K</text>
<text x="104.6" y="96.7">C60</text>
<text x="108.3" y="100.4">R102</text>
<text x="113.9" y="96.7">0.1uF/16V</text>
<text x="117.6" y="100.4">100</text>
<text x="141.4" y="100.5" transform="rotate(-90 141.4 100.5)">3L1BA-N</text>
<text x="80.5" y="107.8">CON5</text>
<text x="108.3" y="102.3">R103</text>
<text x="117.6" y="102.3">100</text>
<text x="125" y="107.8">C59</text>
<text x="134.3" y="107.8">C58</text>
<text x="141.4" y="106.9" transform="rotate(-90 141.4 106.9)">PESD3V</text>
<text x="145.1" y="106.9" transform="rotate(-90 145.1 106.9)">PESD3V3L1BA-N</text>
<text x="123.2" y="109.7">1nf</text>
<text x="132.5" y="109.7">1nf</text>
<text x="141.4" y="116.9" transform="rotate(-90 141.4 116.9)">D41</text>
<text x="145.1" y="116.9" transform="rotate(-90 145.1 116.9)">D42</text>
<text x="80.5" y="143.1">J34</text>
<text x="86.1" y="141.2">ASMD</text>
<text x="90.9" y="141.2">0805-020</text>
<text x="91.7" y="139.4">R22</text>
<text x="100.9" y="141.2">R111</text>
<text x="100.9" y="143.1">10K</text>
<text x="102.8" y="141.2">R114</text>
<text x="102.8" y="143.1">10K</text>
<text x="112.6" y="139.4">R9</text>
<text x="112.6" y="141.6">ASMD0805-020</text>
<text x="106.5" y="150.5">C63</text>
<text x="110.2" y="154.2">R105</text>
<text x="110.2" y="152.4">R104</text>
<text x="115.7" y="150.5">0.1uF/16V</text>
<text x="119.5" y="154.2">100</text>
<text x="119.5" y="152.4">100</text>
<text x="143.3" y="152.4" transform="rotate(-90 143.3 152.4)">3L1BA-N</text>
<text x="80.5" y="159.8">CON5</text>
<text x="125" y="161.6">1nf</text>
<text x="126.9" y="159.8">C62</text>
<text x="134.3" y="161.6">1nf</text>
<text x="136.1" y="159.8">C61</text>
<text x="143.3" y="158.8" transform="rotate(-90 143.3 158.8)">PESD3V</text>
<text x="146.9" y="158.8" transform="rotate(-90 146.9 158.8)">PESD3V3L1BA-N</text>
<text x="143.3" y="168.8" transform="rotate(-90 143.3 168.8)">D43</text>
<text x="146.9" y="168.8" transform="rotate(-90 146.9 168.8)">D44</text>
</g>
<g font-size="1.7" fill="#004080">
<text x="15.6" y="32.9">1</text>
<text x="15.6" y="34.8">2</text>
<text x="15.6" y="36.7">3</text>
</g>
<g font-size="1.7" fill="#f00">
<text x="90.2" y="39.3">NET5</text>
<text x="92" y="41.1">LEDB</text>
<text x="125.4" y="46.7">DOWN1_KEY</text>
<text x="56.8" y="50.3">SYNC</text>
<text x="125.4" y="48.5">UP1_Sensor</text>
<text x="125.4" y="100.4">DOWN2_KEY</text>
<text x="125.4" y="102.3">UP2_Sensor</text>
<text x="244.4" y="128.2">3</text>
<text x="248.2" y="127.9">LEDB</text>
<text x="260.8" y="126.4">LEDB</text>
<text x="244.4" y="141.2">2</text>
<text x="244.4" y="143.1">2</text>
<text x="248.2" y="140.9">SYNC</text>
<text x="248.2" y="142.7">DOWN1_KEY</text>
<text x="260.8" y="139.4">SYNC</text>
<text x="260.8" y="141.2">DOWN1_KEY</text>
<text x="260.8" y="143.1">UP1_Sensor</text>
<text x="244.4" y="144.9">2</text>
<text x="244.4" y="146.8">2</text>
<text x="244.4" y="148.6">2</text>
<text x="248.2" y="144.6">UP1_Sensor</text>
<text x="248.2" y="146.4">DOWN2_KEY</text>
<text x="248.2" y="148.3">UP2_Sensor</text>
<text x="260.8" y="144.9">DOWN2_KEY</text>
<text x="260.8" y="146.8">UP2_Sensor</text>
<text x="260.8" y="148.6">DOWN3_KEY</text>
<text x="127.3" y="152.3">DOWN3_KEY</text>
<text x="127.3" y="154.2">UP3_Sensor</text>
<text x="244.4" y="150.5">2</text>
<text x="244.4" y="152.4">2</text>
<text x="248.2" y="150.1">DOWN3_KEY</text>
<text x="248.2" y="152">UP3_Sensor</text>
<text x="260.8" y="150.5">UP3_Sensor</text>
</g>
<g font-size="1.3">
<text x="36" y="7.6">5</text>
<text x="91.7" y="7.6">4</text>
<text x="147.3" y="7.6">3</text>
<text x="202.9" y="7.6">2</text>
<text x="258.5" y="7.6">1</text>
<text x="6.8" y="31.3">D</text>
<text x="286.8" y="31.3">D</text>
<text x="6.8" y="75.3">C</text>
<text x="286.8" y="75.3">C</text>
<text x="6.8" y="119.4">B</text>
<text x="286.8" y="119.4">B</text>
<text x="6.8" y="163.4">A</text>
<text x="286.8" y="163.4">A</text>
<text x="36" y="185.6">5</text>
<text x="91.7" y="185.6">4</text>
<text x="147.3" y="185.6">3</text>
<text x="202.9" y="185.6">2</text>
<text x="258.5" y="185.6">1</text>
</g>
</svg>
